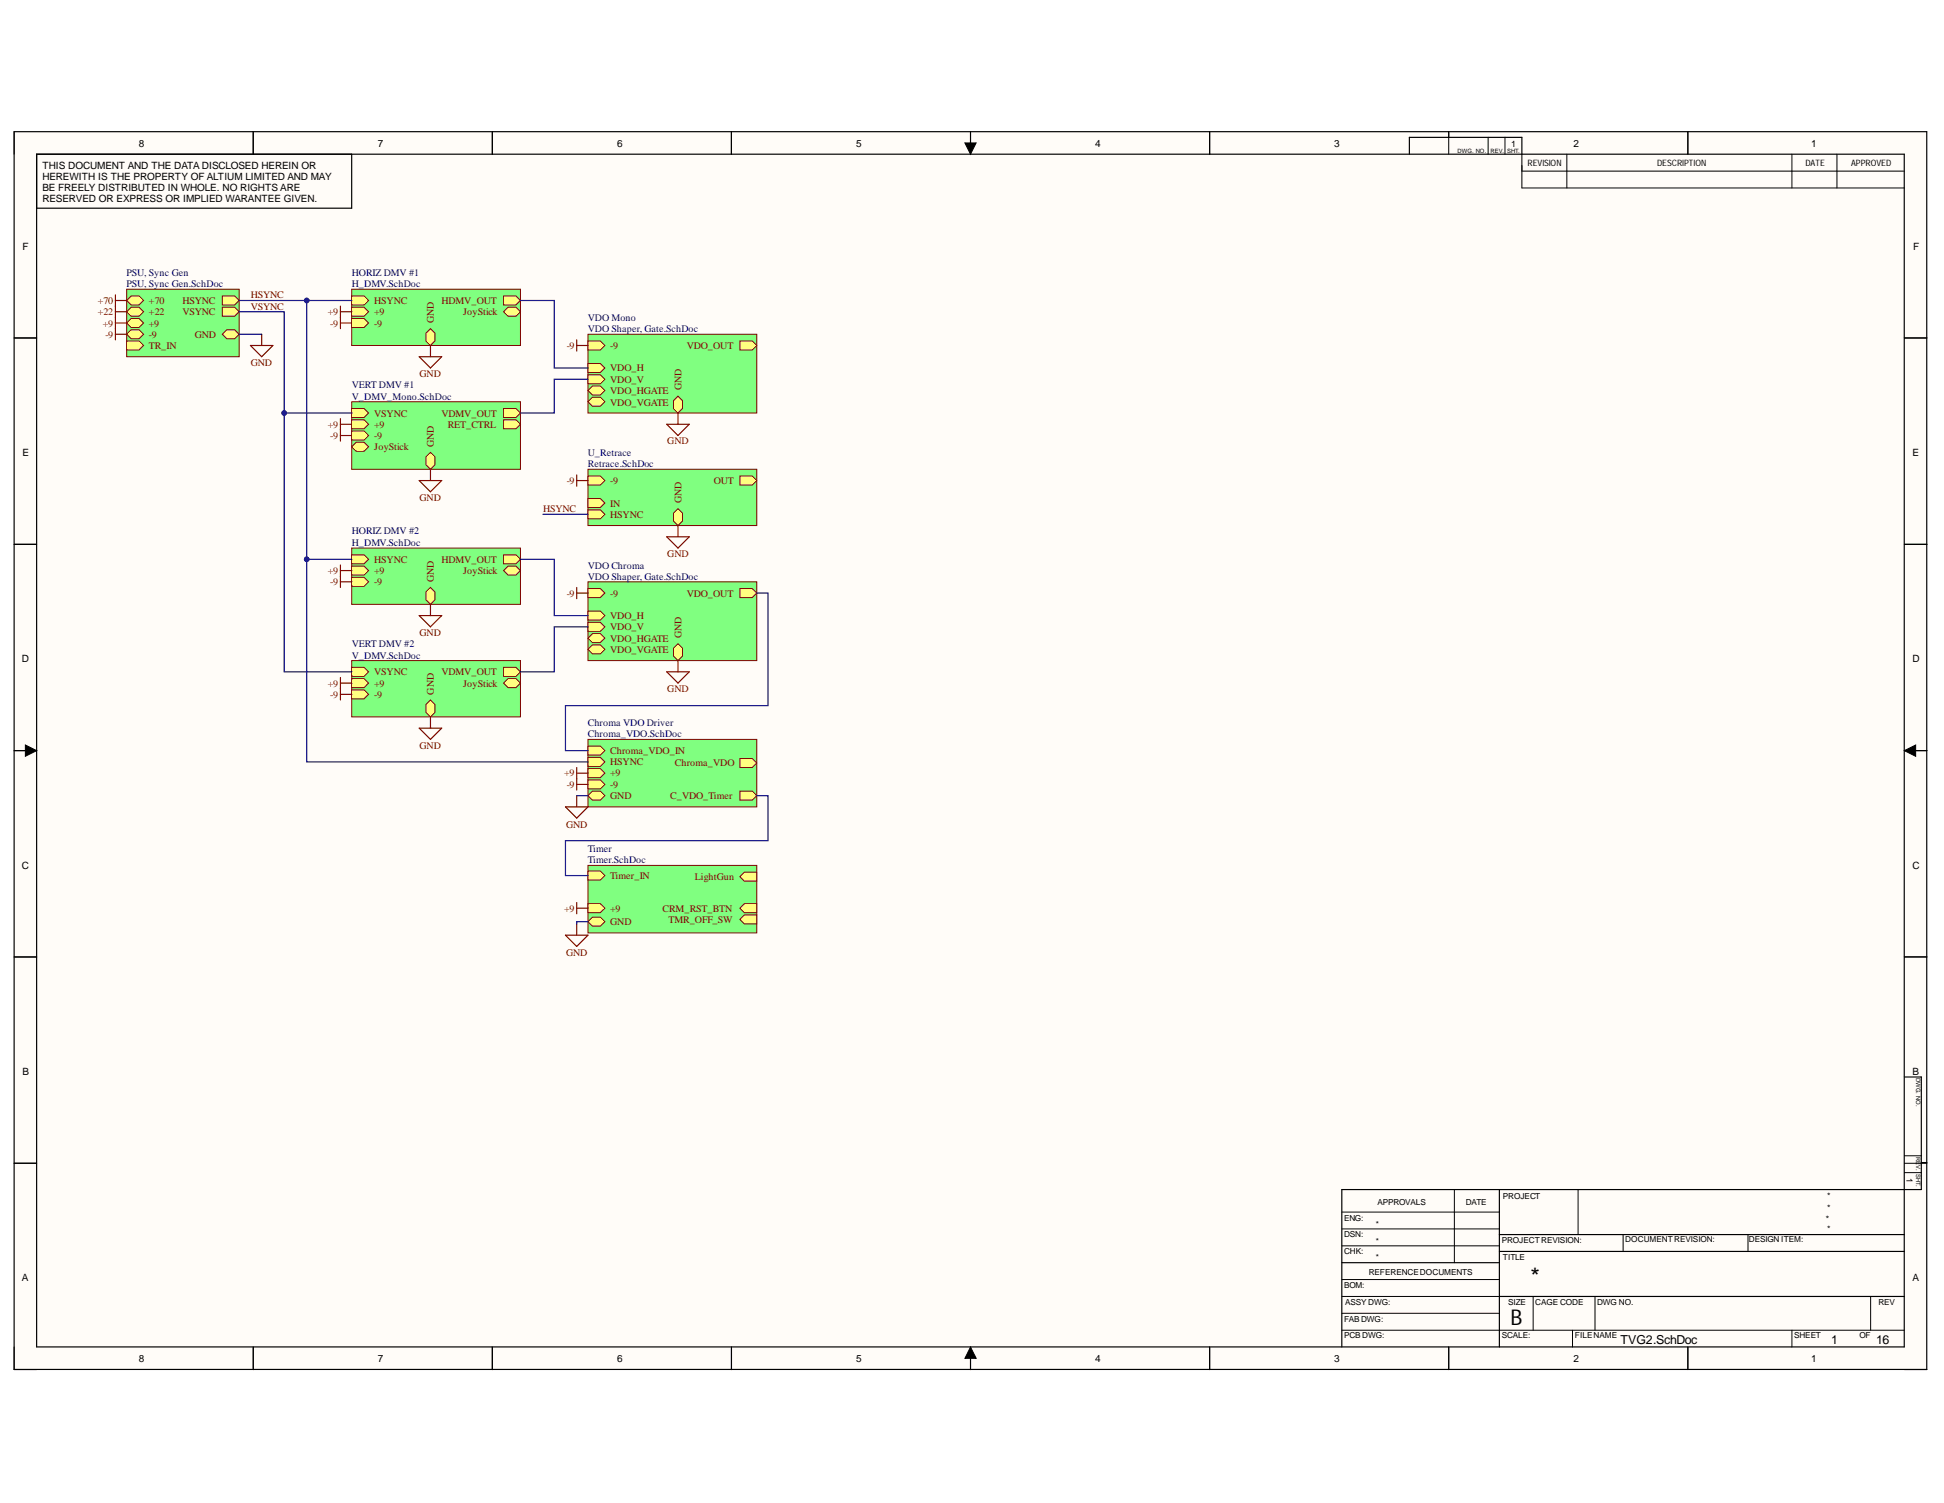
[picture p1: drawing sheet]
<svg xmlns="http://www.w3.org/2000/svg" width="279mm" height="216mm" viewBox="0 0 279 216" stroke-linecap="round" stroke-linejoin="round" font-family="sans-serif">
<g fill="#fffcf8">
<path d="M2 18.9h274.9v177.8h-274.9z" fill-rule="evenodd"/>
<path d="M5.3 22.1h268.4v171.4h-268.4z" fill-rule="evenodd"/>
</g>
<g fill="none" stroke="#000" stroke-width=".14">
<path d="M2 18.9v3.2M36.4 18.9v3.2M70.8 18.9v3.2M105.1 18.9v3.2M139.5 18.9v3.2M173.9 18.9v3.2M208.2 18.9v3.2M213.9 19.7v2.4M216.3 19.7v2.4M242.6 18.9v3.2M138.7 20.5h1.6l-.8 1.6zM218.7 22.1v4.9h55"/>
<path d="M218.7 24.6h55M225.2 22.1v4.9M257.5 22.1v4.9M264 22.1v4.9M2 48.5h3.3M273.7 48.5h3.2M2 78.2h3.3M273.7 78.2h3.2M2 107.8h3.3M3.6 107l1.7 .8-1.7 .8zM273.7 107.8l1.6-.8v1.6zM273.7 107.8h3.2"/>
<path d="M2 137.5h3.3M273.7 137.5h3.2M2 167.1h3.3M192.9 176.5h22.6M192.9 174.1h22.6M192.9 179h22.6M209 170.9v10.5M226.8 170.9v6.4M233.3 177.3v2.5M251.2 177.3v2.5M273.7 167.1h3.2M273.7 168.4h2.4"/>
<path d="M273.7 166h2.4M2 193.5v3.2h3.3M36.4 193.5v3.2M70.8 193.5v3.2M105.1 193.5v3.2M139.5 193.5l.8 1.6h-1.6zM139.5 193.5v3.2M173.9 193.5v3.2M192.9 191.1h80.8M192.9 186.2h22.6M192.9 183.8h22.6M192.9 188.7h22.6"/>
<path d="M208.2 193.5v3.2M220.4 186.2v4.9M226 191.1v2.4M229.2 186.2v4.9M242.6 193.5v3.2M257.5 191.1v2.4M268.9 186.2v4.9M273.7 196.7h3.2"/>
</g>
<g fill="none" stroke="#000" stroke-width=".17">
<path d="M2 18.9h274.9v177.8h-274.9zM36.4 18.9v3.2M70.8 18.9v3.2M105.1 18.9v3.2M139.5 18.9v3.2M173.9 18.9v3.2M208.2 18.9v.8M242.6 18.9v3.2M5.3 22.1h268.4v171.4h-268.4zM50.5 22.1v7.8h-45.2M202.6 22.1v-2.4h16.1v2.4M2 48.5h3.3"/>
<path d="M273.7 48.5h3.2M2 78.2h3.3M273.7 78.2h3.2M2 107.8h3.3M273.7 107.8h3.2M2 137.5h3.3M273.7 137.5h3.2M273.7 154.7h2.4v16.2h-83.2v22.6M2 167.1h3.3M215.5 177.3h58.2M215.5 170.9v22.6M215.5 179.8h58.2"/>
<path d="M276.1 167h.8M36.4 193.5v3.2M70.8 193.5v3.2M105.1 193.5v3.2M139.5 193.5v3.2M173.9 193.5v3.2M192.9 181.4h22.6M208.2 193.5v3.2M215.5 186.2h58.2M242.6 193.5v3.2"/>
</g>
<path d="M138.7 20.5h1.6l-.8 1.6zM3.6 107l1.7 .8-1.7 .8zM273.7 107.8l1.6-.8v1.6zM139.5 193.5l.8 1.6h-1.6z" fill="#000"/>
<path d="M18.2 41.5h16.2v9.7h-16.2z" fill-rule="evenodd" fill="#80ff80"/>
<path d="M18.2 41.5h16.2v9.7h-16.2z" fill="none" stroke="#800000" stroke-width=".14"/>
<path d="M31.9 42.5h1.8l.7 .7-.7 .6h-1.8z" fill-rule="evenodd" fill="#ffff80"/>
<path d="M31.9 42.5h1.8l.7 .7-.7 .6h-1.8z" fill="none" stroke="#800000" stroke-width=".14"/>
<path d="M31.9 44.1h1.8l.7 .7-.7 .6h-1.8z" fill-rule="evenodd" fill="#ffff80"/>
<path d="M31.9 44.1h1.8l.7 .7-.7 .6h-1.8z" fill="none" stroke="#800000" stroke-width=".14"/>
<path d="M18.8 42.5h1.2l.6 .7-.6 .6h-1.2l-.6-.6z" fill-rule="evenodd" fill="#ffff80"/>
<path d="M18.8 42.5h1.2l.6 .7-.6 .6h-1.2l-.6-.6z" fill="none" stroke="#800000" stroke-width=".14"/>
<path d="M18.8 44.1h1.2l.6 .7-.6 .6h-1.2l-.6-.6z" fill-rule="evenodd" fill="#ffff80"/>
<path d="M18.8 44.1h1.2l.6 .7-.6 .6h-1.2l-.6-.6z" fill="none" stroke="#800000" stroke-width=".14"/>
<path d="M18.8 45.7h1.2l.6 .7-.6 .6h-1.2l-.6-.6z" fill-rule="evenodd" fill="#ffff80"/>
<path d="M18.8 45.7h1.2l.6 .7-.6 .6h-1.2l-.6-.6z" fill="none" stroke="#800000" stroke-width=".14"/>
<path d="M18.8 47.4h1.2l.6 .6-.6 .7h-1.2l-.6-.7z" fill-rule="evenodd" fill="#ffff80"/>
<path d="M18.8 47.4h1.2l.6 .6-.6 .7h-1.2l-.6-.7z" fill="none" stroke="#800000" stroke-width=".14"/>
<path d="M32.6 47.4h1.1l.7 .6-.7 .7h-1.1l-.7-.7z" fill-rule="evenodd" fill="#ffff80"/>
<path d="M32.6 47.4h1.1l.7 .6-.7 .7h-1.1l-.7-.7z" fill="none" stroke="#800000" stroke-width=".14"/>
<path d="M18.2 49h1.8l.6 .6-.6 .7h-1.8z" fill-rule="evenodd" fill="#ffff80"/>
<path d="M18.2 49h1.8l.6 .6-.6 .7h-1.8z" fill="none" stroke="#800000" stroke-width=".14"/>
<path d="M50.5 41.5h24.3v8.1h-24.3z" fill-rule="evenodd" fill="#80ff80"/>
<path d="M50.5 41.5h24.3v8.1h-24.3z" fill="none" stroke="#800000" stroke-width=".14"/>
<path d="M50.5 42.5h1.8l.7 .7-.7 .6h-1.8z" fill-rule="evenodd" fill="#ffff80"/>
<path d="M50.5 42.5h1.8l.7 .7-.7 .6h-1.8z" fill="none" stroke="#800000" stroke-width=".14"/>
<path d="M50.5 44.1h1.8l.7 .7-.7 .6h-1.8z" fill-rule="evenodd" fill="#ffff80"/>
<path d="M50.5 44.1h1.8l.7 .7-.7 .6h-1.8z" fill="none" stroke="#800000" stroke-width=".14"/>
<path d="M50.5 45.7h1.8l.7 .7-.7 .6h-1.8z" fill-rule="evenodd" fill="#ffff80"/>
<path d="M50.5 45.7h1.8l.7 .7-.7 .6h-1.8z" fill="none" stroke="#800000" stroke-width=".14"/>
<path d="M61.2 47.9l.7-.7 .6 .7v1.1l-.6 .6-.7-.6z" fill-rule="evenodd" fill="#ffff80"/>
<path d="M61.2 47.9l.7-.7 .6 .7v1.1l-.6 .6-.7-.6z" fill="none" stroke="#800000" stroke-width=".14"/>
<path d="M72.4 42.5h1.8l.6 .7-.6 .6h-1.8z" fill-rule="evenodd" fill="#ffff80"/>
<path d="M72.4 42.5h1.8l.6 .7-.6 .6h-1.8z" fill="none" stroke="#800000" stroke-width=".14"/>
<path d="M72.4 44.8l.6-.7h1.2l.6 .7-.6 .6h-1.2z" fill-rule="evenodd" fill="#ffff80"/>
<path d="M72.4 44.8l.6-.7h1.2l.6 .7-.6 .6h-1.2z" fill="none" stroke="#800000" stroke-width=".14"/>
<path d="M50.5 78.7h24.3v8.1h-24.3z" fill-rule="evenodd" fill="#80ff80"/>
<path d="M50.5 78.7h24.3v8.1h-24.3z" fill="none" stroke="#800000" stroke-width=".14"/>
<path d="M50.5 79.7h1.8l.7 .6-.7 .7h-1.8z" fill-rule="evenodd" fill="#ffff80"/>
<path d="M50.5 79.7h1.8l.7 .6-.7 .7h-1.8z" fill="none" stroke="#800000" stroke-width=".14"/>
<path d="M50.5 81.3h1.8l.7 .7-.7 .6h-1.8z" fill-rule="evenodd" fill="#ffff80"/>
<path d="M50.5 81.3h1.8l.7 .7-.7 .6h-1.8z" fill="none" stroke="#800000" stroke-width=".14"/>
<path d="M50.5 82.9h1.8l.7 .7-.7 .6h-1.8z" fill-rule="evenodd" fill="#ffff80"/>
<path d="M50.5 82.9h1.8l.7 .7-.7 .6h-1.8z" fill="none" stroke="#800000" stroke-width=".14"/>
<path d="M61.2 85l.7-.6 .6 .6v1.2l-.6 .6-.7-.6z" fill-rule="evenodd" fill="#ffff80"/>
<path d="M61.2 85l.7-.6 .6 .6v1.2l-.6 .6-.7-.6z" fill="none" stroke="#800000" stroke-width=".14"/>
<path d="M72.4 79.7h1.8l.6 .6-.6 .7h-1.8z" fill-rule="evenodd" fill="#ffff80"/>
<path d="M72.4 79.7h1.8l.6 .6-.6 .7h-1.8z" fill="none" stroke="#800000" stroke-width=".14"/>
<path d="M72.4 82l.6-.7h1.2l.6 .7-.6 .6h-1.2z" fill-rule="evenodd" fill="#ffff80"/>
<path d="M72.4 82l.6-.7h1.2l.6 .7-.6 .6h-1.2z" fill="none" stroke="#800000" stroke-width=".14"/>
<path d="M50.5 94.9h24.3v8.1h-24.3z" fill-rule="evenodd" fill="#80ff80"/>
<path d="M50.5 94.9h24.3v8.1h-24.3z" fill="none" stroke="#800000" stroke-width=".14"/>
<path d="M50.5 95.9h1.8l.7 .6-.7 .7h-1.8z" fill-rule="evenodd" fill="#ffff80"/>
<path d="M50.5 95.9h1.8l.7 .6-.7 .7h-1.8z" fill="none" stroke="#800000" stroke-width=".14"/>
<path d="M50.5 97.5h1.8l.7 .6-.7 .7h-1.8z" fill-rule="evenodd" fill="#ffff80"/>
<path d="M50.5 97.5h1.8l.7 .6-.7 .7h-1.8z" fill="none" stroke="#800000" stroke-width=".14"/>
<path d="M50.5 99.1h1.8l.7 .6-.7 .7h-1.8z" fill-rule="evenodd" fill="#ffff80"/>
<path d="M50.5 99.1h1.8l.7 .6-.7 .7h-1.8z" fill="none" stroke="#800000" stroke-width=".14"/>
<path d="M72.4 98.1l.6-.6h1.2l.6 .6-.6 .7h-1.2z" fill-rule="evenodd" fill="#ffff80"/>
<path d="M72.4 98.1l.6-.6h1.2l.6 .6-.6 .7h-1.2z" fill="none" stroke="#800000" stroke-width=".14"/>
<path d="M72.4 95.9h1.8l.6 .6-.6 .7h-1.8z" fill-rule="evenodd" fill="#ffff80"/>
<path d="M72.4 95.9h1.8l.6 .6-.6 .7h-1.8z" fill="none" stroke="#800000" stroke-width=".14"/>
<path d="M61.2 101.2l.7-.7 .6 .7v1.1l-.6 .7-.7-.7z" fill-rule="evenodd" fill="#ffff80"/>
<path d="M61.2 101.2l.7-.7 .6 .7v1.1l-.6 .7-.7-.7z" fill="none" stroke="#800000" stroke-width=".14"/>
<g fill="none" stroke="#800000" stroke-width=".17">
<path d="M16.6 42.4v6.4M16.6 43.2h1.6M16.6 44.8h1.6M16.6 46.4h1.6M16.6 48h1.6M36 49.6h3.2l-1.6 1.6zM37.6 48v1.6M48.9 44.8h1.6M48.9 46.4h1.6M48.9 44v3.2M48.9 60.1v3.3M48.9 60.9h1.6"/>
<path d="M48.9 62.6h1.6M48.9 81.2v3.2M48.9 97.3v3.2M48.9 82h1.6M48.9 83.6h1.6M48.9 98.1h1.6M48.9 99.7h1.6"/>
</g>
<path d="M84.5 48h24.3v11.3h-24.3z" fill-rule="evenodd" fill="#80ff80"/>
<path d="M84.5 48h24.3v11.3h-24.3z" fill="none" stroke="#800000" stroke-width=".14"/>
<path d="M84.5 49h1.8l.6 .6-.6 .7h-1.8z" fill-rule="evenodd" fill="#ffff80"/>
<path d="M84.5 49h1.8l.6 .6-.6 .7h-1.8z" fill="none" stroke="#800000" stroke-width=".14"/>
<path d="M96.8 57.5l.6-.6 .7 .6v1.2l-.7 .6-.6-.6z" fill-rule="evenodd" fill="#ffff80"/>
<path d="M96.8 57.5l.6-.6 .7 .6v1.2l-.7 .6-.6-.6z" fill="none" stroke="#800000" stroke-width=".14"/>
<path d="M84.5 52.2h1.8l.6 .7-.6 .6h-1.8z" fill-rule="evenodd" fill="#ffff80"/>
<path d="M84.5 52.2h1.8l.6 .7-.6 .6h-1.8z" fill="none" stroke="#800000" stroke-width=".14"/>
<path d="M84.5 53.8h1.8l.6 .7-.6 .6h-1.8z" fill-rule="evenodd" fill="#ffff80"/>
<path d="M84.5 53.8h1.8l.6 .7-.6 .6h-1.8z" fill="none" stroke="#800000" stroke-width=".14"/>
<path d="M106.3 49h1.8l.7 .6-.7 .7h-1.8z" fill-rule="evenodd" fill="#ffff80"/>
<path d="M106.3 49h1.8l.7 .6-.7 .7h-1.8z" fill="none" stroke="#800000" stroke-width=".14"/>
<path d="M84.5 56.1l.7-.6h1.1l.6 .6-.6 .6h-1.1z" fill-rule="evenodd" fill="#ffff80"/>
<path d="M84.5 56.1l.7-.6h1.1l.6 .6-.6 .6h-1.1z" fill="none" stroke="#800000" stroke-width=".14"/>
<path d="M84.5 57.7l.7-.6h1.1l.6 .6-.6 .7h-1.1z" fill-rule="evenodd" fill="#ffff80"/>
<path d="M84.5 57.7l.7-.6h1.1l.6 .6-.6 .7h-1.1z" fill="none" stroke="#800000" stroke-width=".14"/>
<path d="M84.5 83.6h24.3v11.3h-24.3z" fill-rule="evenodd" fill="#80ff80"/>
<path d="M84.5 83.6h24.3v11.3h-24.3z" fill="none" stroke="#800000" stroke-width=".14"/>
<path d="M84.5 84.5h1.8l.6 .7-.6 .6h-1.8z" fill-rule="evenodd" fill="#ffff80"/>
<path d="M84.5 84.5h1.8l.6 .7-.6 .6h-1.8z" fill="none" stroke="#800000" stroke-width=".14"/>
<path d="M96.8 93.1l.6-.6 .7 .6v1.1l-.7 .7-.6-.7z" fill-rule="evenodd" fill="#ffff80"/>
<path d="M96.8 93.1l.6-.6 .7 .6v1.1l-.7 .7-.6-.7z" fill="none" stroke="#800000" stroke-width=".14"/>
<path d="M84.5 87.8h1.8l.6 .6-.6 .7h-1.8z" fill-rule="evenodd" fill="#ffff80"/>
<path d="M84.5 87.8h1.8l.6 .6-.6 .7h-1.8z" fill="none" stroke="#800000" stroke-width=".14"/>
<path d="M84.5 89.4h1.8l.6 .6-.6 .7h-1.8z" fill-rule="evenodd" fill="#ffff80"/>
<path d="M84.5 89.4h1.8l.6 .6-.6 .7h-1.8z" fill="none" stroke="#800000" stroke-width=".14"/>
<path d="M106.3 84.5h1.8l.7 .7-.7 .6h-1.8z" fill-rule="evenodd" fill="#ffff80"/>
<path d="M106.3 84.5h1.8l.7 .7-.7 .6h-1.8z" fill="none" stroke="#800000" stroke-width=".14"/>
<path d="M85.2 91h1.1l.6 .7-.6 .6h-1.1l-.7-.6z" fill-rule="evenodd" fill="#ffff80"/>
<path d="M85.2 91h1.1l.6 .7-.6 .6h-1.1l-.7-.6z" fill="none" stroke="#800000" stroke-width=".14"/>
<path d="M84.5 93.3l.7-.7h1.1l.6 .7-.6 .6h-1.1z" fill-rule="evenodd" fill="#ffff80"/>
<path d="M84.5 93.3l.7-.7h1.1l.6 .7-.6 .6h-1.1z" fill="none" stroke="#800000" stroke-width=".14"/>
<g fill="none" stroke="#800000" stroke-width=".17">
<path d="M60.2 51.2h3.3l-1.6 1.7zM61.9 49.6v1.6M82.9 48.8v1.6M82.9 49.6h1.6M97.4 59.3v1.6M60.2 69h3.3l-1.6 1.6zM61.9 67.4v1.6M95.8 60.9h3.3l-1.7 1.7zM60.2 88.4h3.3l-1.6 1.6zM61.9 86.8v1.6M82.9 84.4v1.6M82.9 85.2h1.6"/>
<path d="M95.8 96.5h3.3l-1.7 1.6zM97.4 94.9v1.6M60.2 104.6h3.3l-1.6 1.6zM61.9 103v1.6"/>
</g>
<path d="M84.5 67.4h24.3v8.1h-24.3z" fill-rule="evenodd" fill="#80ff80"/>
<path d="M84.5 67.4h24.3v8.1h-24.3z" fill="none" stroke="#800000" stroke-width=".14"/>
<path d="M84.5 68.4h1.8l.6 .6-.6 .7h-1.8z" fill-rule="evenodd" fill="#ffff80"/>
<path d="M84.5 68.4h1.8l.6 .6-.6 .7h-1.8z" fill="none" stroke="#800000" stroke-width=".14"/>
<path d="M97.4 73.1l.7 .6v1.1l-.7 .7-.6-.7v-1.1z" fill-rule="evenodd" fill="#ffff80"/>
<path d="M97.4 73.1l.7 .6v1.1l-.7 .7-.6-.7v-1.1z" fill="none" stroke="#800000" stroke-width=".14"/>
<path d="M84.5 71.6h1.8l.6 .7-.6 .6h-1.8z" fill-rule="evenodd" fill="#ffff80"/>
<path d="M84.5 71.6h1.8l.6 .7-.6 .6h-1.8z" fill="none" stroke="#800000" stroke-width=".14"/>
<path d="M106.3 68.4h1.8l.7 .6-.7 .7h-1.8z" fill-rule="evenodd" fill="#ffff80"/>
<path d="M106.3 68.4h1.8l.7 .6-.7 .7h-1.8z" fill="none" stroke="#800000" stroke-width=".14"/>
<path d="M84.5 73.2h1.8l.6 .7-.6 .6h-1.8z" fill-rule="evenodd" fill="#ffff80"/>
<path d="M84.5 73.2h1.8l.6 .7-.6 .6h-1.8z" fill="none" stroke="#800000" stroke-width=".14"/>
<path d="M82.9 68.2v1.6M82.9 69h1.6M95.8 77.1h3.3l-1.7 1.6zM97.4 75.5v1.6" fill="none" stroke="#800000" stroke-width=".17"/>
<path d="M50.5 57.7h24.3v9.7h-24.3z" fill-rule="evenodd" fill="#80ff80"/>
<path d="M50.5 57.7h24.3v9.7h-24.3z" fill="none" stroke="#800000" stroke-width=".14"/>
<path d="M50.5 58.7h1.8l.7 .6-.7 .7h-1.8z" fill-rule="evenodd" fill="#ffff80"/>
<path d="M50.5 58.7h1.8l.7 .6-.7 .7h-1.8z" fill="none" stroke="#800000" stroke-width=".14"/>
<path d="M50.5 60.3h1.8l.7 .6-.7 .7h-1.8z" fill-rule="evenodd" fill="#ffff80"/>
<path d="M50.5 60.3h1.8l.7 .6-.7 .7h-1.8z" fill="none" stroke="#800000" stroke-width=".14"/>
<path d="M50.5 61.9h1.8l.7 .7-.7 .6h-1.8z" fill-rule="evenodd" fill="#ffff80"/>
<path d="M50.5 61.9h1.8l.7 .7-.7 .6h-1.8z" fill="none" stroke="#800000" stroke-width=".14"/>
<path d="M50.5 64.2l.7-.7h1.1l.7 .7-.7 .6h-1.1z" fill-rule="evenodd" fill="#ffff80"/>
<path d="M50.5 64.2l.7-.7h1.1l.7 .7-.7 .6h-1.1z" fill="none" stroke="#800000" stroke-width=".14"/>
<path d="M72.4 58.7h1.8l.6 .6-.6 .7h-1.8z" fill-rule="evenodd" fill="#ffff80"/>
<path d="M72.4 58.7h1.8l.6 .6-.6 .7h-1.8z" fill="none" stroke="#800000" stroke-width=".14"/>
<path d="M61.2 65.6l.7-.6 .6 .6v1.2l-.6 .6-.7-.6z" fill-rule="evenodd" fill="#ffff80"/>
<path d="M61.2 65.6l.7-.6 .6 .6v1.2l-.6 .6-.7-.6z" fill="none" stroke="#800000" stroke-width=".14"/>
<path d="M72.4 60.3h1.8l.6 .6-.6 .7h-1.8z" fill-rule="evenodd" fill="#ffff80"/>
<path d="M72.4 60.3h1.8l.6 .6-.6 .7h-1.8z" fill="none" stroke="#800000" stroke-width=".14"/>
<path d="M84.5 106.2h24.3v9.7h-24.3z" fill-rule="evenodd" fill="#80ff80"/>
<path d="M84.5 106.2h24.3v9.7h-24.3z" fill="none" stroke="#800000" stroke-width=".14"/>
<path d="M84.5 107.2h1.8l.6 .6-.6 .7h-1.8z" fill-rule="evenodd" fill="#ffff80"/>
<path d="M84.5 107.2h1.8l.6 .6-.6 .7h-1.8z" fill="none" stroke="#800000" stroke-width=".14"/>
<path d="M84.5 108.8h1.8l.6 .6-.6 .7h-1.8z" fill-rule="evenodd" fill="#ffff80"/>
<path d="M84.5 108.8h1.8l.6 .6-.6 .7h-1.8z" fill="none" stroke="#800000" stroke-width=".14"/>
<path d="M106.3 113.6h1.8l.7 .7-.7 .6h-1.8z" fill-rule="evenodd" fill="#ffff80"/>
<path d="M106.3 113.6h1.8l.7 .7-.7 .6h-1.8z" fill="none" stroke="#800000" stroke-width=".14"/>
<path d="M106.3 109h1.8l.7 .6-.7 .7h-1.8z" fill-rule="evenodd" fill="#ffff80"/>
<path d="M106.3 109h1.8l.7 .6-.7 .7h-1.8z" fill="none" stroke="#800000" stroke-width=".14"/>
<path d="M84.5 110.4h1.8l.6 .7-.6 .6h-1.8z" fill-rule="evenodd" fill="#ffff80"/>
<path d="M84.5 110.4h1.8l.6 .7-.6 .6h-1.8z" fill="none" stroke="#800000" stroke-width=".14"/>
<path d="M84.5 112h1.8l.6 .7-.6 .6h-1.8z" fill-rule="evenodd" fill="#ffff80"/>
<path d="M84.5 112h1.8l.6 .7-.6 .6h-1.8z" fill="none" stroke="#800000" stroke-width=".14"/>
<path d="M85.2 113.6h1.1l.6 .7-.6 .6h-1.1l-.7-.6z" fill-rule="evenodd" fill="#ffff80"/>
<path d="M85.2 113.6h1.1l.6 .7-.6 .6h-1.1l-.7-.6z" fill="none" stroke="#800000" stroke-width=".14"/>
<path d="M81.3 115.9h3.2l-1.6 1.6zM82.9 110.3v3.2M82.9 114.3v1.6M82.9 111.1h1.6M82.9 112.7h1.6" fill="none" stroke="#800000" stroke-width=".17"/>
<path d="M84.5 124.3h24.3v9.7h-24.3z" fill-rule="evenodd" fill="#80ff80"/>
<path d="M84.5 124.3h24.3v9.7h-24.3z" fill="none" stroke="#800000" stroke-width=".14"/>
<path d="M84.5 125.1h1.8l.6 .7-.6 .6h-1.8z" fill-rule="evenodd" fill="#ffff80"/>
<path d="M84.5 125.1h1.8l.6 .7-.6 .6h-1.8z" fill="none" stroke="#800000" stroke-width=".14"/>
<path d="M106.3 125.9l.7-.6h1.8v1.3h-1.8z" fill-rule="evenodd" fill="#ffff80"/>
<path d="M106.3 125.9l.7-.6h1.8v1.3h-1.8z" fill="none" stroke="#800000" stroke-width=".14"/>
<path d="M107 129.8h1.8v1.3h-1.8l-.7-.6z" fill-rule="evenodd" fill="#ffff80"/>
<path d="M107 129.8h1.8v1.3h-1.8l-.7-.6z" fill="none" stroke="#800000" stroke-width=".14"/>
<path d="M107 131.4h1.8v1.3h-1.8l-.7-.6z" fill-rule="evenodd" fill="#ffff80"/>
<path d="M107 131.4h1.8v1.3h-1.8l-.7-.6z" fill="none" stroke="#800000" stroke-width=".14"/>
<path d="M84.5 129.8h1.8l.6 .7-.6 .6h-1.8z" fill-rule="evenodd" fill="#ffff80"/>
<path d="M84.5 129.8h1.8l.6 .7-.6 .6h-1.8z" fill="none" stroke="#800000" stroke-width=".14"/>
<path d="M84.5 132.4l.7-.6h1.1l.6 .6-.6 .6h-1.1z" fill-rule="evenodd" fill="#ffff80"/>
<path d="M84.5 132.4l.7-.6h1.1l.6 .6-.6 .6h-1.1z" fill="none" stroke="#800000" stroke-width=".14"/>
<path d="M34.4 43.2h16.1" fill="none" stroke="#000080" stroke-width=".17"/>
<circle cx="44.1" cy="43.2" r=".32" fill="#000080"/>
<circle cx="44.1" cy="43.2" r=".32" fill="none" stroke="#000080" stroke-width=".14"/>
<path d="M44.1 43.2v37.1h6.4" fill="none" stroke="#000080" stroke-width=".17"/>
<circle cx="44.1" cy="43.2" r=".32" fill="#000080"/>
<circle cx="44.1" cy="43.2" r=".32" fill="none" stroke="#000080" stroke-width=".14"/>
<circle cx="44.1" cy="80.3" r=".32" fill="#000080"/>
<circle cx="44.1" cy="80.3" r=".32" fill="none" stroke="#000080" stroke-width=".14"/>
<path d="M40.8 59.3h9.7" fill="none" stroke="#000080" stroke-width=".17"/>
<circle cx="40.8" cy="59.3" r=".32" fill="#000080"/>
<circle cx="40.8" cy="59.3" r=".32" fill="none" stroke="#000080" stroke-width=".14"/>
<path d="M34.4 44.8h6.4v51.7h9.7" fill="none" stroke="#000080" stroke-width=".17"/>
<circle cx="40.8" cy="59.3" r=".32" fill="#000080"/>
<circle cx="40.8" cy="59.3" r=".32" fill="none" stroke="#000080" stroke-width=".14"/>
<path d="M34.4 48h3.2M74.8 43.2h4.9v9.7h4.8M84.5 54.5h-4.8v4.8h-4.9M78 73.9h6.5M44.1 80.3v29.1h40.4M74.8 80.3h4.9v8.1h4.8M84.5 90h-4.8v6.5h-4.9M108.8 85.2h1.6v16.2h-29.1v6.4h3.2" fill="none" stroke="#000080" stroke-width=".17"/>
<circle cx="44.1" cy="80.3" r=".32" fill="#000080"/>
<circle cx="44.1" cy="80.3" r=".32" fill="none" stroke="#000080" stroke-width=".14"/>
<path d="M82.9 114.3h1.6M108.8 114.3h1.6v6.5h-29.1v5h3.2M84.5 132.4h-1.6v.3" fill="none" stroke="#000080" stroke-width=".17"/>
<path d="M81.3 134.3h3.2l-1.6 1.7zM82.9 129.6v1.7M82.9 132.7v1.6M82.9 130.5h1.6" fill="none" stroke="#800000" stroke-width=".17"/>
<text font-size="3.5" x="220" y="184.6">*</text>
<text font-size="3.1" x="217.1" y="190.4">B</text>
<g font-size="1.8">
<text x="232.9" y="193.1">TVG2.SchDoc</text>
<text x="263.2" y="193.1">1</text>
<text x="269.6" y="193.1">16</text>
</g>
<g font-size="1.4">
<text x="20" y="21.1">8</text>
<text x="54.3" y="21.1">7</text>
<text x="88.7" y="21.1">6</text>
<text x="123.1" y="21.1">5</text>
<text x="157.4" y="21.1">4</text>
<text x="191.7" y="21.1">3</text>
<text x="226.2" y="21.1">2</text>
<text x="260.3" y="21.1">1</text>
<text x="6.1" y="24.3">THIS DOCUMENT AND THE DATA DISCLOSED HEREIN OR</text>
<text x="6.1" y="25.9">HEREWITH IS THE PROPERTY OF ALTIUM LIMITED AND MAY</text>
<text x="6.1" y="27.5">BE FREELY DISTRIBUTED IN WHOLE. NO RIGHTS ARE</text>
<text x="6.1" y="29.1">RESERVED OR EXPRESS OR IMPLIED WARANTEE GIVEN.</text>
<text x="3.2" y="35.8">F</text>
<text x="275" y="35.8">F</text>
<text x="3.2" y="65.5">E</text>
<text x="274.9" y="65.5">E</text>
<text x="3.1" y="95.1">D</text>
<text x="274.9" y="95.1">D</text>
<text x="3.1" y="124.8">C</text>
<text x="274.9" y="124.8">C</text>
<text x="3.2" y="154.4">B</text>
<text x="274.9" y="154.4">B</text>
<text x="3.1" y="184.1">A</text>
<text x="274.9" y="184.1">A</text>
<text x="20" y="195.6">8</text>
<text x="54.3" y="195.6">7</text>
<text x="88.7" y="195.6">6</text>
<text x="123.1" y="195.6">5</text>
<text x="157.4" y="195.6">4</text>
<text x="191.7" y="195.6">3</text>
<text x="226.2" y="195.6">2</text>
<text x="260.3" y="195.6">1</text>
</g>
<g font-size="1.4" fill="#000080">
<text x="18.2" y="39.7">PSU, Sync Gen</text>
<text x="18.2" y="41.3">PSU, Sync Gen.SchDoc</text>
<text x="50.6" y="39.7">HORIZ DMV #1</text>
<text x="50.6" y="41.3">H_DMV.SchDoc</text>
<text x="84.5" y="46.1">VDO Mono</text>
<text x="84.5" y="47.7">VDO Shaper, Gate.SchDoc</text>
<text x="50.6" y="55.8">VERT DMV #1</text>
<text x="50.6" y="57.4">V_DMV_Mono.SchDoc</text>
<text x="84.5" y="65.5">U_Retrace</text>
<text x="84.5" y="67.1">Retrace.SchDoc</text>
<text x="50.6" y="76.8">HORIZ DMV #2</text>
<text x="50.6" y="78.5">H_DMV.SchDoc</text>
<text x="84.5" y="81.7">VDO Chroma</text>
<text x="84.5" y="83.3">VDO Shaper, Gate.SchDoc</text>
<text x="50.6" y="93">VERT DMV #2</text>
<text x="50.6" y="94.6">V_DMV.SchDoc</text>
<text x="84.5" y="104.2">Chroma VDO Driver</text>
<text x="84.5" y="105.9">Chroma_VDO.SchDoc</text>
<text x="84.5" y="122.4">Timer</text>
<text x="84.5" y="124">Timer.SchDoc</text>
</g>
<g font-size="1.4" fill="#800000">
<text x="14" y="43.6">+70</text>
<text x="14" y="45.3">+22</text>
<text x="14.8" y="46.9">+9</text>
<text x="21.4" y="43.6">+70</text>
<text x="21.4" y="45.3">+22</text>
<text x="21.4" y="46.9">+9</text>
<text x="26.2" y="43.6">HSYNC</text>
<text x="26.2" y="45.3">VSYNC</text>
<text x="36" y="42.9">HSYNC</text>
<text x="36" y="44.5">VSYNC</text>
<text x="47.1" y="45.3">+9</text>
<text x="47.4" y="46.9">-9</text>
<text x="53.8" y="43.6">HSYNC</text>
<text x="53.8" y="45.3">+9</text>
<text x="53.8" y="46.9">-9</text>
<text x="62.3" y="46.4" transform="rotate(-90 62.3 46.4)">GND</text>
<text x="63.4" y="43.6">HDMV_OUT</text>
<text x="66.6" y="45.3">JoyStick</text>
<text x="15.1" y="48.5">-9</text>
<text x="21.4" y="48.5">-9</text>
<text x="21.4" y="50.1">TR_IN</text>
<text x="28" y="48.5">GND</text>
<text x="36" y="52.6">GND</text>
<text x="81.4" y="50.1">-9</text>
<text x="87.7" y="50.1">-9</text>
<text x="87.7" y="53.3">VDO_H</text>
<text x="98.7" y="50.1">VDO_OUT</text>
<text x="53.8" y="59.9">VSYNC</text>
<text x="60.3" y="54.2">GND</text>
<text x="63.4" y="59.9">VDMV_OUT</text>
<text x="87.7" y="55">VDO_V</text>
<text x="87.7" y="56.6">VDO_HGATE</text>
<text x="87.7" y="58.3">VDO_VGATE</text>
<text x="97.9" y="56.1" transform="rotate(-90 97.9 56.1)">GND</text>
<text x="47.1" y="61.5">+9</text>
<text x="47.4" y="63.1">-9</text>
<text x="53.8" y="61.5">+9</text>
<text x="53.8" y="63.1">-9</text>
<text x="53.8" y="64.7">JoyStick</text>
<text x="62.3" y="64.2" transform="rotate(-90 62.3 64.2)">GND</text>
<text x="64.4" y="61.5">RET_CTRL</text>
<text x="95.9" y="63.8">GND</text>
<text x="60.3" y="71.9">GND</text>
<text x="81.4" y="69.5">-9</text>
<text x="87.7" y="69.5">-9</text>
<text x="102.6" y="69.5">OUT</text>
<text x="78.1" y="73.6">HSYNC</text>
<text x="87.7" y="72.8">IN</text>
<text x="87.7" y="74.4">HSYNC</text>
<text x="97.9" y="72.3" transform="rotate(-90 97.9 72.3)">GND</text>
<text x="47.1" y="82.4">+9</text>
<text x="53.8" y="80.8">HSYNC</text>
<text x="53.8" y="82.4">+9</text>
<text x="62.3" y="83.6" transform="rotate(-90 62.3 83.6)">GND</text>
<text x="63.4" y="80.8">HDMV_OUT</text>
<text x="66.6" y="82.4">JoyStick</text>
<text x="95.9" y="80.1">GND</text>
<text x="47.4" y="84">-9</text>
<text x="53.8" y="84">-9</text>
<text x="81.4" y="85.7">-9</text>
<text x="87.7" y="85.7">-9</text>
<text x="87.7" y="88.9">VDO_H</text>
<text x="98.7" y="85.7">VDO_OUT</text>
<text x="60.3" y="91.3">GND</text>
<text x="87.7" y="90.5">VDO_V</text>
<text x="87.7" y="92.2">VDO_HGATE</text>
<text x="87.7" y="93.8">VDO_VGATE</text>
<text x="97.9" y="91.6" transform="rotate(-90 97.9 91.6)">GND</text>
<text x="47.1" y="98.7">+9</text>
<text x="47.4" y="100.3">-9</text>
<text x="53.8" y="97">VSYNC</text>
<text x="53.8" y="98.7">+9</text>
<text x="53.8" y="100.3">-9</text>
<text x="62.3" y="99.8" transform="rotate(-90 62.3 99.8)">GND</text>
<text x="63.4" y="97">VDMV_OUT</text>
<text x="66.6" y="98.7">JoyStick</text>
<text x="95.9" y="99.4">GND</text>
<text x="60.3" y="107.5">GND</text>
<text x="81.1" y="111.5">+9</text>
<text x="81.4" y="113.2">-9</text>
<text x="87.7" y="108.3">Chroma_VDO_IN</text>
<text x="87.7" y="109.9">HSYNC</text>
<text x="87.7" y="111.5">+9</text>
<text x="87.7" y="113.2">-9</text>
<text x="97" y="110.1">Chroma_VDO</text>
<text x="81.4" y="118.9">GND</text>
<text x="87.7" y="114.8">GND</text>
<text x="96.3" y="114.8">C_VDO_Timer</text>
<text x="81.1" y="131">+9</text>
<text x="87.7" y="126.2">Timer_IN</text>
<text x="87.7" y="131">+9</text>
<text x="95.2" y="131">CRM_RST_BTN</text>
<text x="99.9" y="126.4">LightGun</text>
<text x="81.4" y="137.3">GND</text>
<text x="87.7" y="132.9">GND</text>
<text x="96.1" y="132.6">TMR_OFF_SW</text>
</g>
<g font-size="1.3">
<text x="217.2" y="21.1">1</text>
<text x="219.6" y="23.8">REVISION</text>
<text x="238.2" y="23.8">DESCRIPTION</text>
<text x="259.5" y="23.8">DATE</text>
<text x="266.1" y="23.8">APPROVED</text>
<text x="262.6" y="172.2">*</text>
<text x="262.6" y="173.9">*</text>
<text x="274" y="169.2" transform="rotate(90 274 169.2)">1</text>
<text x="262.4" y="175.6">*</text>
<text x="262.6" y="177">*</text>
</g>
<g font-size="1.2">
<text x="198" y="173.1">APPROVALS</text>
<text x="210.7" y="173.1">DATE</text>
<text x="216" y="172.2">PROJECT</text>
<text x="193.2" y="175.3">ENG:</text>
<text x="193.2" y="177.7">DSN:</text>
<text x="197.7" y="176.3">*</text>
<text x="197.7" y="178.7">*</text>
<text x="215.8" y="178.6">PROJECTREVISION:</text>
<text x="233.6" y="178.4">DOCUMENTREVISION:</text>
<text x="251.4" y="178.4">DESIGN ITEM:</text>
<text x="193.2" y="180.2">CHK:</text>
<text x="193.2" y="185">BOM:</text>
<text x="196.7" y="183.2">REFERENCEDOCUMENTS</text>
<text x="197.7" y="181">*</text>
<text x="216" y="181">TITLE</text>
<text x="193.2" y="189.9">FAB DWG:</text>
<text x="193.3" y="187.4">ASSY DWG:</text>
<text x="216.8" y="187.4">SIZE</text>
<text x="220.7" y="187.4">CAGE CODE</text>
<text x="229.5" y="187.4">DWG NO.</text>
<text x="270" y="187.4">REV</text>
<text x="193.2" y="192.3">PCB DWG:</text>
<text x="215.8" y="192.3">SCALE:</text>
<text x="226.3" y="192.3">FILENAME</text>
<text x="257.9" y="192.3">SHEET</text>
<text x="267.3" y="192.3">OF</text>
</g>
<g font-size=".8">
<text x="209.5" y="22">DWG. NO.</text>
<text x="214.2" y="22">REV.</text>
<text x="216.6" y="22">SHT.</text>
<text x="275.4" y="154.9" transform="rotate(90 275.4 154.9)">DWG. NO.</text>
<text x="275.4" y="166.2" transform="rotate(90 275.4 166.2)">REV.</text>
<text x="275.4" y="168.6" transform="rotate(90 275.4 168.6)">SHT.</text>
</g>
</svg>
